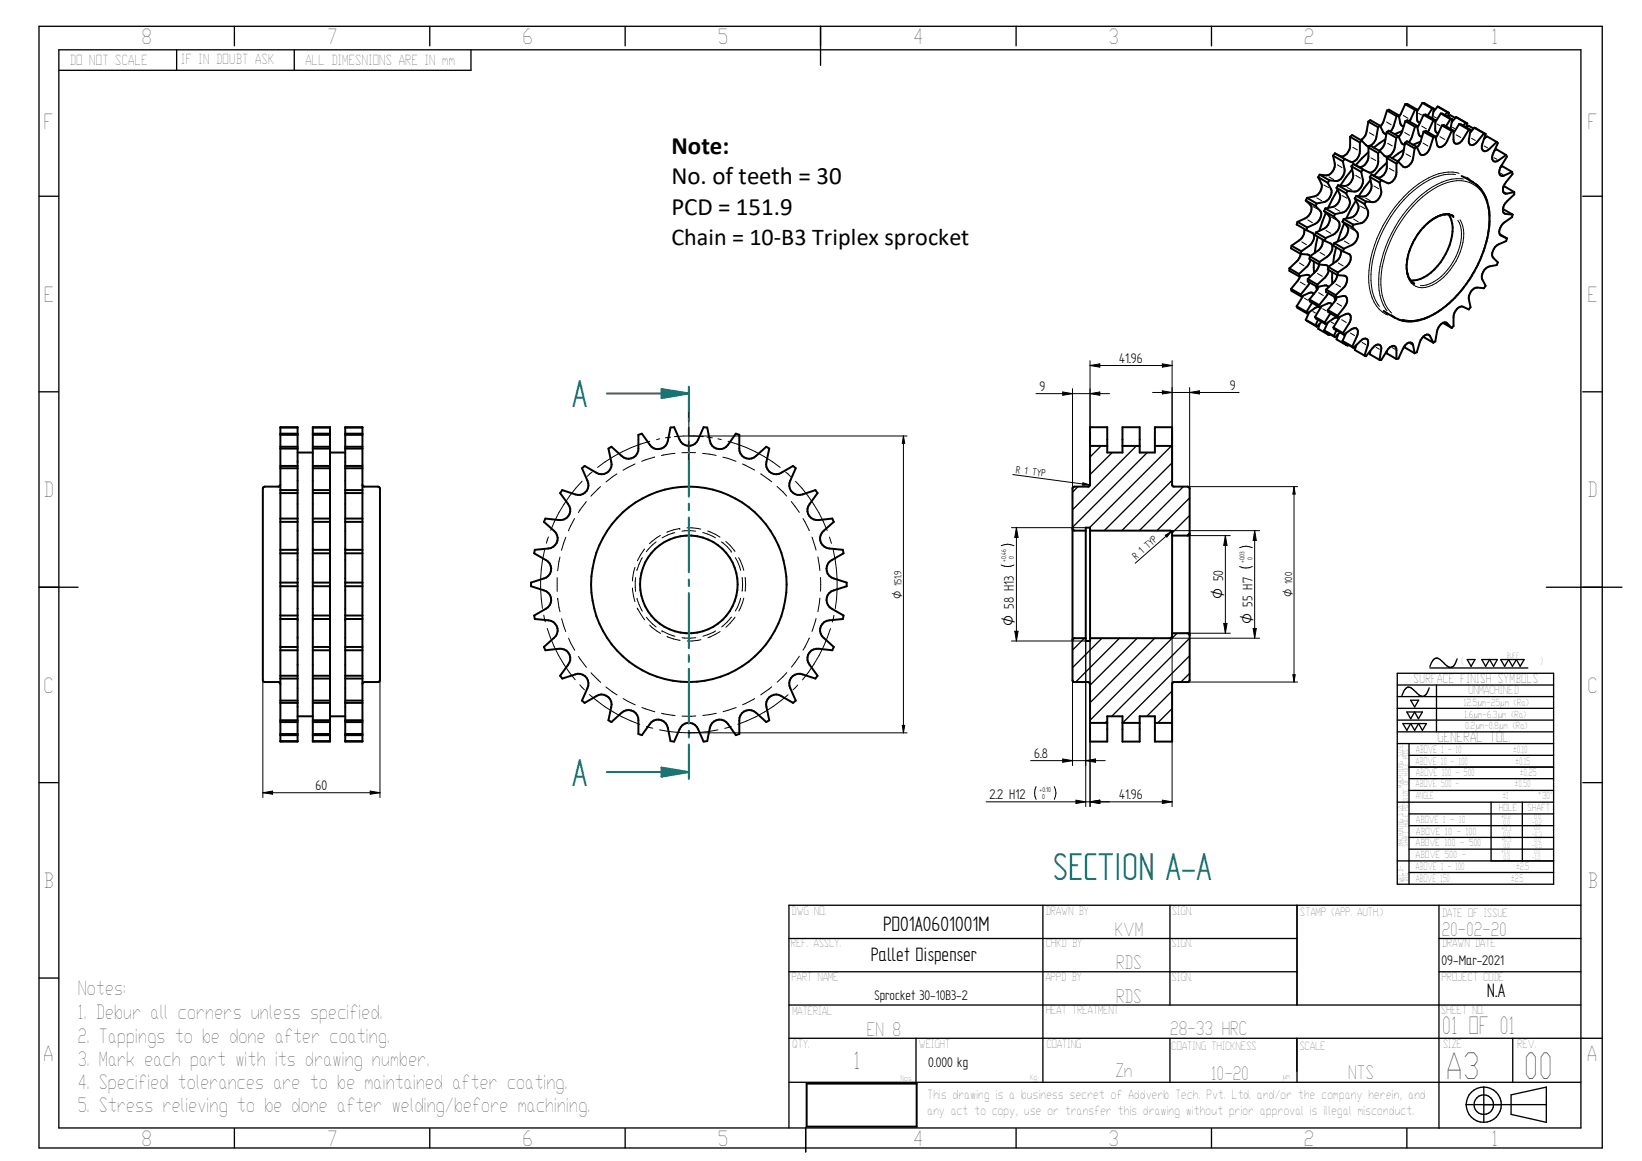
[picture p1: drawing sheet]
<svg xmlns="http://www.w3.org/2000/svg" width="420mm" height="297mm" viewBox="0 0 420 297" stroke-linecap="round" stroke-linejoin="round" font-family="sans-serif">
<g fill="none" stroke="#000" stroke-width=".51">
<path d="M341.1 39.8l2.5 1.5M341.1 39.8a3.9 3.9 0 0 1-.1 4.1 1.89 1.89 0 0 1-1.6 1l-1.7-.2M341.6 39.2l-.5 .6M341.6 39.2l2.5 1.5M345.5 35l2.5 1.4M345.5 35l.5-.5 2.4 1.5M345.5 35a5 5 0 0 1-.5 3.9 1.91 1.91 0 0 1-2 1.1l-1.4-.8M348 36.4a5 5 0 0 1-.9 4.4 1.38 1.38 0 0 1-1.6 .6l-1.4-.7M348.4 36l1.2 1.2 .6 .2 .4-.1M348.4 36l-.4 .4M350.1 38.9l-3.2 3.3M350.1 31.1l.5-.4 2.5 1.5"/>
<path d="M350.1 31.1a6.7 6.7 0 0 1-1.1 4l-.8 .7M350.1 31.1l2.5 1.5M350.2 37.7a5 5 0 0 1-.5 3.9 1.91 1.91 0 0 1-2 1.1l-1.4-.7M350.2 37.7l2.4 1.5M350.2 37.7l.4-.4 2.5 1.4M352.6 39.2a5 5 0 0 1-.8 4.3 1.3 1.3 0 0 1-1.6 .6l-1.4-.7M352.6 32.6a6.1 6.1 0 0 1-1.1 4l-.8 .7M353.1 32.2l1 1.9 .6 .2M353.1 38.7l1.2 1.2 .6 .2 .4-.1M353.1 32.2l-.5 .4M353.1 38.7l-.5 .5M354.5 35.6l-3 2.2"/>
<path d="M354.8 33.8l2.5 1.5M354.8 33.8a6.7 6.7 0 0 1-1.1 4l-.8 .7M354.8 33.8l.5-.4 2.5 1.5M354.9 28.3l.5-.2 2.5 1.4M354.9 28.3l2.5 1.4M354.9 28.3a7.7 7.7 0 0 1-1.7 4M355.3 40l2.5 1.4M355.3 40l-.4 .4M357.3 35.3a5.9 5.9 0 0 1-1.1 4l-.8 .7M357.4 29.7a7.5 7.5 0 0 1-1.6 4M357.8 34.9l.8 1.6 .8 .5M357.8 34.9l-.5 .4"/>
<path d="M357.9 29.5l.4 2a.73 .73 0 0 0 .9 .7M357.9 29.5l-.5 .2M358.8 33.5l-1.9 .8M358.8 33.5l-.9 1.6M359.2 38.4l-3 2.1M359.5 36.5a6.1 6.1 0 0 1-1.1 4.1l-.8 .6M359.5 36.5l2.5 1.5M359.5 36.5l.5-.3 2.5 1.4M359.6 26.7l.5-.1 2.5 1.4M359.6 26.7l-1.6 3.2M359.6 26.7l2.5 1.4M359.6 31l.5-.2 2.5 1.4"/>
<path d="M359.6 31l2.5 1.4M359.6 31l-.8 2.5M362 38a5.9 5.9 0 0 1-1.1 4 1.46 1.46 0 0 1-1.9 .6l-1.2-1.2M362.1 32.4a7.5 7.5 0 0 1-1.6 4M362.1 28.1l-1.4 3M362.5 37.6l-.5 .4M362.6 28v2.3a.85 .85 0 0 0 .7 1.1M362.6 28l-.5 .1M362.6 32.2l-.5 .2M362.6 32.2l.4 2a.73 .73 0 0 0 .9 .7M363.5 36.2l-1.9 .8M363.5 36.2l-.9 1.6"/>
<path d="M364 26.3l.4 .1 2.5 1.4M364 26.3l-1.4 2.3M364 26.3l2.5 1.5M364.3 33.7l.5-.2 2.5 1.4M364.3 33.7l-.8 2.5M364.3 33.7l2.5 1.4M364.3 29.4l.5-.1 2.5 1.4M364.3 29.4l2.5 1.4M364.3 29.4l-1.6 3.2M366.5 27.8h.4M366.5 27.8l-1.2 1.8M366.8 35.1a7.7 7.7 0 0 1-1.7 4.1 1.11 1.11 0 0 1-1.8 0l-.8-1.6"/>
<path d="M366.8 30.8l-1.4 3M366.9 27.8l-.4 2.5M367.3 34.9l-.5 .2M367.3 30.7l-.5 .1M367.3 30.7l-.1 2.3a.91 .91 0 0 0 .8 1.1M367.9 27.3l2.5 1.4M367.9 27.3l2.8 1.6M367.9 27.3l-1.1 1.3M368.7 29l.4 .1 2.5 1.4M368.7 29l2.4 1.5M368.7 29l-1.4 2.3M369 32.1l2.5 1.4"/>
<path d="M369 32.1l-1.6 3.2M369 32.1l.5-.1 2.4 1.4M370.4 28.7l-.7 .7M370.4 28.7l.3 .2M370.6 29.9l.5-.4 1.3 .7M370.7 28.9l-.3 .9M371.1 30.5h.5M371.1 30.5l-1.1 1.8M371.5 33.5a6.6 6.6 0 0 1-2.3 3.9 .87 .87 0 0 1-.9 .3 .87 .87 0 0 1-.6-.8l-.4-2M371.6 30.5l-.4 2.5M371.9 33.4l-.4 .1M372.6 30l2.5 1.4"/>
<path d="M372.6 30l-1.1 1.3M372.6 30l2.8 1.6M373.4 31.8h.4l2.5 1.4M373.4 31.7l2.4 1.5M373.4 31.8l-1.4 2.2M375.1 31.4l-.7 .7M375.1 31.4l.3 .2M375.3 32.6l.5-.4 1.3 .7M375.4 31.6l-.3 1M375.8 33.2h.5M375.8 33.2l-1.4 2.4a1.53 1.53 0 0 1-2.3 .9l-.2-.8v-2.3M376.3 33.2l-.4 2.5a1.01 1.01 0 0 0 .4 1.4 1.01 1.01 0 0 0 1.3-.4l2.1-2.6"/>
<path d="M377.3 32.7l2.4 1.4M377.3 32.7l-1.1 1.3M377.3 32.7l2.8 1.6M379.7 35.6l.8-.7 2.5 1.4M379.7 34.1l.4 .2M380.1 34.3l-.8 2.5a1.11 1.11 0 0 0-.1 1.3 1.11 1.11 0 0 0 1.1 .6l.8-.6 1.9-1.8M382.4 38.6l.5-.4 2.5 1.5M383 36.3l.3 .3-1.2 2.5a1.65 1.65 0 0 0 .2 2.2h.7l2.4-1.6M385.4 39.7l.2 .4a7.3 7.3 0 0 0-2 3.9 .86 .86 0 0 0 .4 .9 .86 .86 0 0 0 1 0l1.9-.9M332 56.8l2.5 1.4M332 56.8l-.2 .6 2.5 1.5M333.7 58.5v.9l-.3 1a6.3 6.3 0 0 1-2.9 2.5"/>
<path d="M334.1 51.3l1.2 1.2a2.56 2.56 0 0 1-1.3 3.4l-2 .9M334.1 51.3l2.5 1.4M334.3 58.9l1.4 .7a1.69 1.69 0 0 1 0 2.5l-.8 .8-1.9 1.4M334.5 50.6l-.4 .7M334.5 50.6l2.4 1.5M334.5 58.2l-.2 .7M336.6 52.7l1.2 1.2a2.34 2.34 0 0 1-.9 3.2l-2.4 1.1M336.7 59.5l2.5 1.4M336.7 59.5l-.2 .7 2.5 1.4M336.9 52.1l-.3 .6M337.3 45.3l2.5 1.5M337.3 45.3l.8 1.6a2.75 2.75 0 0 1-1.8 3.3l-1.8 .4"/>
<path d="M337.7 44.7l2.5 1.4M337.7 44.7l-.4 .6M338.8 54l2.5 1.4M338.8 54l1.2 1.2a2.66 2.66 0 0 1-1.3 3.4l-2 .9M339.1 53.3l2.5 1.5M339.1 53.3l-.3 .7M339.2 54.4l-1.6 4.7M339.8 46.8l.8 1.5a2.77 2.77 0 0 1-1.8 3.4l-1.9 .4M340.2 46.1l-.4 .7M341.3 55.4l1.2 1.2a2.59 2.59 0 0 1-1.3 3.4l-2 .9M341.6 54.8l-.3 .6M342 48l2.5 1.5"/>
<path d="M342 48l.8 1.7a2.73 2.73 0 0 1-1.8 3.3l-1.9 .3M342.3 48.6l-2.5 4.6M342.4 47.4l2.4 1.5M342.4 47.4l-.4 .6M343.5 56.7l1.2 1.2a2.34 2.34 0 0 1-.9 3.1l-2.4 1.2M343.5 56.7l2.5 1.4M343.6 41.3a3.9 3.9 0 0 1-.1 4 1.89 1.89 0 0 1-1.6 1l-1.7-.2M343.8 56l2.5 1.5M343.8 56l-.3 .7M343.9 57.2l-1.6 4.6M344.1 40.7l-.5 .6M344.5 49.5a3.1 3.1 0 0 1 .8 3l-.3 .5a3.3 3.3 0 0 1-3.4 1.8"/>
<path d="M344.8 48.9l-.3 .6M345.8 42.5l2.5 1.5M345.8 42.5a3.9 3.9 0 0 1-.1 4.1 1.89 1.89 0 0 1-1.6 1l-1.7-.2M346 43.3l-3 4.2M346 58.1l1.2 1.2a2.56 2.56 0 0 1-1.4 3.4l-1.9 .9M346.3 42l2.5 1.4M346.3 42l-.5 .5M346.3 57.5l-.3 .6M346.7 50.8l2.5 1.4M346.7 50.8l.8 1.6a2.83 2.83 0 0 1-1.8 3.3l-1.9 .3M347 51.3l-2.5 4.6M347.1 50.1l2.4 1.5"/>
<path d="M347.1 50.1l-.4 .7M348.3 44a3.9 3.9 0 0 1-.1 4 1.89 1.89 0 0 1-1.6 1l-1.8-.1M348.8 43.4l-.5 .6M349.2 52.2a3.1 3.1 0 0 1 .8 3l-.3 .6a3.3 3.3 0 0 1-3.4 1.7M349.5 51.6l-.3 .6M350.5 45.3a3.9 3.9 0 0 1-.1 4 1.89 1.89 0 0 1-1.6 1l-1.7-.2M350.5 45.3l2.5 1.4M350.7 46.1l-3 4.1M351 44.7l2.4 1.4M351 44.7l-.5 .6M353 46.7a3.9 3.9 0 0 1-.1 4 1.88 1.88 0 0 1-1.7 1l-1.7-.1M353.4 46.1l-.4 .6"/>
<path d="M354.8 41.7l-3.2 3.3M354.9 40.4a5 5 0 0 1-.5 3.9 1.91 1.91 0 0 1-2 1.1l-1.4-.7M354.9 40.4l2.4 1.5M357.3 41.9a5 5 0 0 1-.8 4.3 1.34 1.34 0 0 1-1.6 .6l-1.5-.7M357.8 41.4l-.5 .5M370.7 54.9a8.5 8.5 0 0 1 .3 7.8 14.8 14.8 0 0 1-7.5 8.7l-2.6 .4M371.8 55.2a5.3 5.3 0 0 0-5.5 1.1 15.2 15.2 0 0 0-6.2 13.5 4.1 4.1 0 0 0 1.8 2.8M374 45l2.9 1.6M376 46.2l.9 .4M376.9 46.6l.8 .6M377.7 47.2h.1M377.9 47.3a11.4 11.4 0 0 1 3.2 9.8 30.9 30.9 0 0 1-14.5 23.5 12 12 0 0 1-7.6 1.5l-1.1-.4"/>
<path d="M383.7 59.9l1.9 1.1M384 42.8l.5-.3 2.4 1.5M384.6 53.5l2.4 1.4M384.7 47.8l.3-.1 2.5 1.4M386.9 44l.1 .5a7.5 7.5 0 0 0-2.4 3.7 .94 .94 0 0 0 1 1.3l1.9-.4M387 54.9l-.1 .6a5.3 5.3 0 0 0-3 2.8 1.5 1.5 0 0 0 .3 2l1.4 .7M387.5 49.1v.6a6.9 6.9 0 0 0-2.8 3.3 1.19 1.19 0 0 0 .6 1.7l1.7 .2M329.9 68.7l2.5 1.4M329.9 68.7v.6l2.5 1.4M330.4 73.9l.1 .5 2.5 1.5M330.4 73.9l2.5 1.5M330.5 62.9l2.5 1.4"/>
<path d="M330.5 62.9l-.1 .6 2.5 1.5M331.8 78.4l2.5 1.4M331.8 78.4l.2 .4 2.5 1.4M332.4 70.7l2.3-.4 .5 .5M332.4 70.1v.6M332.7 70.7l-.6 1.1-1.7 2.1M332.8 64.9l-.1 .6a7 7 0 0 1-2.8 3.2M332.9 75.4l.1 .5M332.9 65l1.6 .1 .5 .1 .2 .4M333 64.3l-.1 .7M333.4 75.6l-1.6 2.8M334.3 79.8l.2 .4"/>
<path d="M334.6 71.4l2.5 1.4M334.6 71.4v.6l2.5 1.4M335 79.8l-.9 2M335.1 76.6l.1 .5 2.4 1.5M335.1 76.6l2.5 1.5M335.1 72.3l-2.2 3.1M335.2 65.6l2.4 1.4M335.2 65.6l-.1 .7 2.5 1.4M335.3 66.4l-.1 .5a6.2 6.2 0 0 1-2.8 3.2M335.7 77.5l-1.4 2.3M336.2 75.3a.83 .83 0 0 0-1.3-.3l-1.9 .9M336.2 66.9v2.9"/>
<path d="M336.7 73.2l.3 1M337.1 73.4l2.3-.4 .5 .5M337.1 72.8v.6M337.2 60.6l-.8 4.1M337.4 73.4l-2.3 3.2M337.5 67.6l-.1 .6a7 7 0 0 1-2.8 3.2M337.6 78.1v.5M337.6 67.7l1.6 .1 .7 .5M337.6 78.6l-1.1 .2-2 1.4M337.6 78.6l.3 .2M337.6 67v.7M338.1 78.4l-1.6 2.7"/>
<path d="M338.4 61.3v.8l-.3 1a6.3 6.3 0 0 1-2.9 2.5M339 61.6l1.4 .7a1.78 1.78 0 0 1 0 2.6l-.8 .8-2 1.3M339.2 60.9l-.2 .7M339.3 74.1l2.5 1.4M339.3 74.1v.6l2.5 1.4M339.8 79.3l.1 .5 2.4 1.5M339.8 79.3l2.5 1.5M339.8 75l-2.2 3.1M339.9 68.3l2.4 1.4M339.9 68.3l-.1 .7 2.5 1.4M340 69.1l-.1 .5a7 7 0 0 1-2.8 3.2M340.9 78a.83 .83 0 0 0-1.3-.3l-2 .9"/>
<path d="M340.9 69.6v3M341.4 75.9l.3 1M341.4 62.2l2.5 1.4M341.4 62.2l-.2 .7 2.5 1.4M341.8 76.1l1.9-.4a1.14 1.14 0 0 1 1 .7 1.14 1.14 0 0 1-.2 1.2l-2.2 3.2M341.8 75.5v.6M341.9 63.3l-.8 4.1M342.1 76.1l-.7 1.1-1.6 2.1M342.2 70.4l-.1 .5a6.3 6.3 0 0 1-2.8 3.2M342.3 70.4l1.6 .1a1.08 1.08 0 0 1 .7 1.8 6.1 6.1 0 0 1-2.8 3.2M342.3 69.7v.7M343.1 64v.8l-.3 1a6.3 6.3 0 0 1-2.9 2.5"/>
<path d="M343.7 64.3l1.4 .7a1.78 1.78 0 0 1 0 2.6l-.8 .8-2 1.3M343.9 63.6l-.2 .7M354.1 79.5l2.8 1.8M385.6 61l-.2 .7a4.3 4.3 0 0 0-3.4 2.5 1.58 1.58 0 0 0 .1 1.8l1.2 1.1-.3 .7a3.4 3.4 0 0 0-3.7 2.3l-.1 1 .9 2-.4 .6-1.7-.1a2.69 2.69 0 0 0-2.1 3l.4 2-.5 .6-1.4-.7a2.46 2.46 0 0 0-2.5 2.7v2.2l-.4 .5M334.1 81.8l2.8 1.8M334.1 81.8l2.5 1.4M336.5 81.1l2.5 1.4M336.5 81.1l.2 .4 2.5 1.4M336.6 83.2l.3 .4M337.3 81.8l-.7 1.4M337.7 82.8l-.4 1.3 2.5 1.5M338.2 82.3l-1.3 1.3"/>
<path d="M338.8 84.5l2.5 1.4M338.8 84.5l2.8 1.8M339 82.5l.2 .4M339.8 82.5l-1 2M339.9 85.3l-.1 .3M340.3 85.5l-.1 .2-.4-.1M340.4 80.2l-1.4 2.3M341.2 83.8l2.5 1.4M341.2 83.8l.2 .4 2.5 1.4M341.3 85.9l.3 .4M342 84.5l-.7 1.4M342.1 85.8l.2 .1"/>
<path d="M342.3 80.8v.5M342.3 81.3l2-.9a.99 .99 0 0 1 1.2 .2 .99 .99 0 0 1 .1 1.2l-1.9 3.4M342.4 85.6l-.4 1.2 2.5 1.5M342.6 81.5a1.08 1.08 0 0 0-1.4 0l-2 1.4M342.8 81.1l-1.6 2.7M342.9 85l-1.3 1.3M343.5 87.2l2.5 1.4M343.5 87.2l2.8 1.8M343.7 85.2l.2 .4M343.9 85.6l1.9-1.4a.94 .94 0 0 1 1.2-.2 .94 .94 0 0 1 .5 1.1l-1.5 3.5M344.4 85.3l-.9 1.9M344.5 88v.3"/>
<path d="M345 88.2l-.2 .2-.3-.1M346 88.6l.3 .4M346.3 89l1.9-1.8a1.16 1.16 0 0 1 1.8-.2l.1 .9-.9 3.1M346.8 88.5l.2 .1M347.1 88.3l-.4 1.2 2.5 1.5M349.2 91l.3 .1 1.7-2.1a1.52 1.52 0 0 1 2-.7l.3 .8-.5 3M350.6 89.8l-.1 .8 2.5 1.5M354.8 89.8l.1 .6 2.4 1.5M356.1 80.7l.8 .6M356.9 81.3l.9 .4M357.3 91.9v-2.3a.94 .94 0 0 0-.5-1.1 .94 .94 0 0 0-1.2 .4l-2.2 3.2h-.4M359.4 88.5l.1 .4 2.5 1.5"/>
<path d="M362 90.4l-.4-2a1.04 1.04 0 0 0-.9-.8 1.04 1.04 0 0 0-1.1 .7l-1.8 3.4-.5 .2M364.2 86.1l2.6 1.6M364.2 86.1a1.02 1.02 0 0 1 1.8 0l.8 1.6M364.2 86.1a6.3 6.3 0 0 0-1.7 4l-.5 .3M369.2 82.6l.8-.1 1.5 1.4M369.2 82.6a3.2 3.2 0 0 0-1.5 2.3l-.4 2.4-.5 .4M369.2 82.6l2.3 1.3M71.7 119.8h4.4M71.7 119.2h4.4M71.7 114.8h4.4M71.7 111.3h4.4M71.7 109.4h4.4"/>
<path d="M71.7 119.8v5.6M71.7 114.8v4.4M71.7 114.3h4.4M71.7 111h4.4M71.7 114.8v-5.5h4.4v80.4h-4.4v-5.4M71.7 119.2v.6M76.1 115.8h3.9M80 109.3h4.4v80.4h-4.4zM80 119.8h4.4M80 119.2h4.4M80 114.8h4.4M80 111.3h4.4"/>
<path d="M80 109.4h4.4M80 114.3h4.4M80 111h4.4M84.4 115.8h3.9M88.3 119.8h4.4M88.3 119.2h4.4M88.3 114.8h4.4M88.3 114.3h4.4M88.3 111.3h4.4M88.3 111h4.4M88.3 109.4h4.4M92.7 119.8v5.6"/>
<path d="M92.7 114.8v4.4M92.7 114.8v-5.5h-4.4v80.4h4.4v-5.4M92.7 119.2v.6M148.9 119.8l.7-.6 3 1.7a2.55 2.55 0 0 0 2.8-.1 2.55 2.55 0 0 0 1-2.6l-.7-3.4 .8-.5 2.5 2.3a2.53 2.53 0 0 0 2.8 .5 2.53 2.53 0 0 0 1.6-2.4v-3.4l.8-.3 2.1 2.8a2.55 2.55 0 0 0 2.6 1 2.55 2.55 0 0 0 2-2l.7-3.4 .9-.1 1.4 3.2a2.56 2.56 0 0 0 2.4 1.6 2.56 2.56 0 0 0 2.3-1.6l1.4-3.2 1 .1 .6 3.4a2.57 2.57 0 0 0 2 2.1 2.57 2.57 0 0 0 2.7-1.1l2-2.8 .9 .3v3.4a2.52 2.52 0 0 0 1.5 2.5 2.52 2.52 0 0 0 2.8-.6l2.6-2.3 .7 .5-.7 3.4a2.54 2.54 0 0 0 1 2.6 2.54 2.54 0 0 0 2.8 .1l3-1.7 .7 .6-1.4 3.2a2.54 2.54 0 0 0 .4 2.8 2.54 2.54 0 0 0 2.8 .7l3.2-1.1 .6 .8-2 2.7a2.54 2.54 0 0 0-.3 2.9 2.54 2.54 0 0 0 2.6 1.3l3.5-.4 .3 .8-2.5 2.3a2.56 2.56 0 0 0-.8 2.8 2.56 2.56 0 0 0 2.2 1.7l3.5 .4 .1 .9-3 1.7a2.54 2.54 0 0 0-1.3 2.5 2.54 2.54 0 0 0 1.8 2.2l3.4 1.1v.9l-3.4 1a2.55 2.55 0 0 0-1.8 2.2 2.55 2.55 0 0 0 1.3 2.5l3 1.8-.1 .9-3.5 .3a2.54 2.54 0 0 0-2.2 1.8 2.54 2.54 0 0 0 .8 2.7l2.5 2.3-.3 .9-3.5-.4a2.54 2.54 0 0 0-2.6 1.2 2.54 2.54 0 0 0 .3 2.9l2 2.8-.6 .7-3.2-1a2.54 2.54 0 0 0-2.8 .6 2.54 2.54 0 0 0-.4 2.9l1.4 3.1-.7 .6-3-1.7a2.54 2.54 0 0 0-2.8 .1 2.54 2.54 0 0 0-1 2.6l.7 3.5-.7 .4-2.6-2.3a2.56 2.56 0 0 0-2.8-.5 2.56 2.56 0 0 0-1.5 2.4v3.5l-.9 .3-2-2.8a2.56 2.56 0 0 0-2.7-1.1 2.56 2.56 0 0 0-2 2l-.6 3.4-1 .1-1.4-3.1a2.54 2.54 0 0 0-2.3-1.7 2.54 2.54 0 0 0-2.4 1.7l-1.4 3.1-.9-.1-.7-3.4a2.55 2.55 0 0 0-2-2 2.55 2.55 0 0 0-2.6 1.1l-2.1 2.8-.8-.3v-3.5a2.54 2.54 0 0 0-1.5-2.4 2.54 2.54 0 0 0-2.9 .5l-2.5 2.3-.8-.4 .7-3.5a2.53 2.53 0 0 0-1-2.6 2.53 2.53 0 0 0-2.8-.1l-3 1.7-.7-.6 1.4-3.1a2.52 2.52 0 0 0-.3-2.9 2.52 2.52 0 0 0-2.8-.6l-3.3 1-.6-.7 2.1-2.8a2.53 2.53 0 0 0 .2-2.9 2.53 2.53 0 0 0-2.6-1.2l-3.4 .4-.4-.9 2.6-2.3a2.53 2.53 0 0 0 .8-2.7 2.53 2.53 0 0 0-2.3-1.8l-3.4-.3-.2-.9 3-1.8a2.54 2.54 0 0 0 1.3-2.5 2.54 2.54 0 0 0-1.8-2.2l-3.3-1v-.9l3.3-1.1a2.55 2.55 0 0 0 1.8-2.2 2.55 2.55 0 0 0-1.3-2.5l-3-1.7 .2-.9 3.4-.4a2.56 2.56 0 0 0 2.3-1.7 2.56 2.56 0 0 0-.8-2.8l-2.6-2.3 .4-.8 3.4 .4a2.54 2.54 0 0 0 2.6-1.3 2.54 2.54 0 0 0-.2-2.9l-2.1-2.7 .6-.8 3.3 1.1a2.54 2.54 0 0 0 2.7-.7 2.54 2.54 0 0 0 .4-2.8zM71.7 133.5h4.4M71.7 132.7h4.4M71.7 126.2h4.4M71.7 125.4h4.4M71.7 133.5v7.2M71.7 126.2v6.5M71.7 125.4v.8M71.7 132.7v.8"/>
<path d="M71.7 124l-.2 .5h-.3h-3.5l-.4 .3v.2v49l.4 .5h3.5l.5 .5M80 133.5h4.4M80 132.7h4.4M80 126.2h4.4M80 125.4h4.4M88.3 133.5h4.4M88.3 132.7h4.4M88.3 126.2h4.4M88.3 125.4h4.4M92.7 124l.3 .5h.2h3.5l.5 .5v49l-.2 .5h-.3h-3.5l-.4 .3-.1 .2M92.7 133.5v7.2M92.7 126.2v6.5"/>
<path d="M92.7 125.4v.8M92.7 132.7v.8M71.7 141.6h4.4M71.7 140.7h4.4M71.7 141.6v7.5M71.7 158.4h4.4M71.7 157.5h4.4M71.7 150h4.4M71.7 149.1h4.4M71.7 158.4v7.1M71.7 150v7.5M71.7 140.7v.9"/>
<path d="M71.7 149.1v.9M71.7 157.5v.9M80 141.6h4.4M80 140.7h4.4M80 158.4h4.4M80 157.5h4.4M80 150h4.4M80 149.1h4.4M88.3 149.1h4.4M88.3 141.6h4.4M88.3 140.7h4.4M88.3 158.4h4.4"/>
<path d="M88.3 157.5h4.4M88.3 150h4.4M92.7 140.7v.9M92.7 158.4v7.1M92.7 150v7.5M92.7 141.6v7.5M92.7 149.1v.9M92.7 157.5v.9M71.7 179.8h4.4M71.7 173.6h4.4M71.7 166.4h4.4M71.7 165.5h4.4"/>
<path d="M71.7 179.8v4.5M71.7 173.6v5.6M71.7 166.4v6.5M71.7 179.2h4.4M71.7 172.9h4.4M71.7 165.5v.9M71.7 172.9v.7M71.7 179.2v.6M80 179.8h4.4M80 173.6h4.4M80 166.4h4.4M80 165.5h4.4"/>
<path d="M80 179.2h4.4M80 172.9h4.4M88.3 179.8h4.4M88.3 179.2h4.4M88.3 173.6h4.4M88.3 172.9h4.4M88.3 166.4h4.4M88.3 165.5h4.4M92.7 179.8v4.5M92.7 173.6v5.6M92.7 166.4v6.5M92.7 165.5v.9"/>
<path d="M92.7 172.9v.7M92.7 179.2v.6M71.7 189.6h4.4M71.7 188.1h4.4M71.7 187.8h4.4M71.7 184.7h4.4M71.7 184.3h4.4M76.1 183.3h3.9M80 189.6h4.4M80 188.1h4.4M80 187.8h4.4M80 184.7h4.4"/>
<path d="M80 184.3h4.4M84.4 183.3h3.9M88.3 189.6h4.4M88.3 188.1h4.4M88.3 187.8h4.4M88.3 184.7h4.4M88.3 184.3h4.4M206.4 277.2h28.2v11h-28.2z"/>
<circle cx="176.2" cy="149.5" r="12.5"/>
<circle cx="176.3" cy="149.5" r="25"/>
</g>
<g fill="none" stroke="#000" stroke-width=".34">
<path d="M10 6.7h400v287h-400zM15.1 12.7h389.4v275.9h-389.4zM45.2 12.7v5.3M60 6.7v5M75.3 12.7v5.3M110 6.7v5M120.5 12.7v5.3h-105.4M160 6.7v5M210 6.7v10M260 6.7v5M310 6.7v5M360 6.7v5"/>
<path d="M10 50.2h5M405 50.2h5M10 100.2h5M405 100.2h5M10 150.2h10M395.7 150.2h19.3M357.5 175.3h40M357.5 178.2h40M357.5 172.3h40v53.9h-40zM361 179.2h2l-1 1.7zM365.7 176a2.36 2.36 0 0 1-1.7 2.2 8.3 8.3 0 0 1-2.9-2.2 1.15 1.15 0 0 0-1.7 .6l-.7 1.4M365.9 170.9h25"/>
<path d="M367.6 175.3v11.9M372.9 168.6a2.36 2.36 0 0 1-1.8 2.2 8.3 8.3 0 0 1-2.8-2.2 1.28 1.28 0 0 0-2 .9l-.4 1.1M375.4 168.7h2l-1 1.8zM379.2 168.7h3.9l-.9 1.8-1-1.8-1.1 1.8zM384 168.7h6l-1 1.8-1-1.8-1 1.8-1-1.8-1 1.8zM357.5 181.2h40M357.5 184.2h40M357.5 187.2h40M357.5 190.2h40M359 185.1h6l-1 1.8-1-1.8-1 1.8-1-1.8-1 1.8zM360 182.2h4l-1 1.7-1-1.7-1 1.7zM360.5 190.2v36"/>
<path d="M360.5 193.3h37M360.5 196.3h37M360.5 199.2h37M10 200.2h5M357.5 205.2h40M360.5 202.2h37M360.5 208.2h37M360.5 211.2h37M360.5 214.2h37M360.5 217.3h37M381.5 205.2v15.1h16h-40M389.5 205.2v15.1"/>
<path d="M405 200.2h5M266.9 231.6v45.3M299.4 231.6v25.5M331.9 231.6v25.5v-17h-130M360.5 223.2h37M368.2 231.6v57.1M404.5 231.6h-202.6v57M10 250.2h5M201.9 248.6h130M201.9 257.1h202.6M368.2 248.6h36.3M368.2 240.1h36.3"/>
<path d="M201.9 276.9h202.6M201.9 265.6h208.1M234.4 265.6v11.3M299.4 265.6v11.3M331.8 265.6v8.5M331.9 265.6v11.3M379.7 278.1v9M379.7 278.1a4.6 4.6 0 0 0-4.6 4.5M379.7 278.1a4.5 4.5 0 0 1 4.5 4.5 4.5 4.5 0 0 1-4.5 4.5M387.1 265.6v11.3M60 288.7v5M110 288.7v5"/>
<path d="M160 288.7v5M206.2 288.6v6.1M260 288.7v5M310 288.7v5M360 288.7v5M375.1 282.6a4.6 4.6 0 0 0 4.6 4.5M386.7 280.1l9-2v9l-9-2zM395.7 282.6h-20.6"/>
<circle cx="379.7" cy="282.6" r="2.51"/>
</g>
<g fill="none" stroke="#000" stroke-width=".26">
<path d="M346.1 37.7l1.2 .7M350.4 34l1.2 .6M354.8 31.2l1.2 .7M355.1 36.7l1.2 .6M359.1 29.5l1.2 .8M359.4 33.9l1.3 .7M359.8 39.4l1.2 .6M363 29l.8 .4M363.8 32.3l1.2 .7M364.1 36.6l1.3 .7M366.9 29.8l.6 .4M367.7 31.7l.8 .4"/>
<path d="M368.5 35l1.2 .7M371.6 32.6l.6 .3M372.6 34.5l1.2 .7M376.5 35.4l1 .5M379.8 37.3l.9 .5M334.6 56.3l1.2 .7M335.9 52.8l1.3 .7M337 50.6l1.2 .8M338.7 47.3l1.3 .7M339.3 59l1.2 .7M340.1 45.3l1.1 .6M340.6 55.5l1.3 .7"/>
<path d="M341.7 53.3l1.1 .8M342.2 42.2l1.2 .7M343.4 50l1.3 .7M343.7 40.3l1.2 .7M344.7 48l1.2 .6M345.3 58.3l1.2 .6M346.4 56l1.1 .8M346.9 44.9l1.2 .7M348.1 52.7l1.3 .7M348.4 43.1l1.2 .6M349.4 50.7l1.2 .7M350.8 40.4l1.2 .7"/>
<path d="M351.6 47.6l1.2 .7M353.1 45.7l1.2 .7M355.5 43.1l1.2 .7M370.9 54.7a8.3 8.3 0 0 0-6.4 3 16 16 0 0 0-4.6 11.3 4.3 4.3 0 0 0 2.1 4.1 4.3 4.3 0 0 0 4.6-.2 15.6 15.6 0 0 0 7.9-14.2l-.9-2.5M372.4 44.7a13.1 13.1 0 0 0-9.4 3.1 32.1 32.1 0 0 0-12.2 22.4 12.1 12.1 0 0 0 2.2 8.2M373 56.4a9.2 9.2 0 0 1 0 8.1 13.9 13.9 0 0 1-7.9 8.4l-1.6 .2M373.4 44.4a11.4 11.4 0 0 0-9.1 1.8 32.1 32.1 0 0 0-14.1 24.6 10.9 10.9 0 0 0 3.5 9l1.4 .8M374.5 45.8a12.7 12.7 0 0 0-9.5 3.1 31.9 31.9 0 0 0-12.2 22.5 12.1 12.1 0 0 0 2.1 8.1M375.4 45.3l.8 .8M382.3 40.3l.8 .5M384 44.3l.6 .4M384.9 49.1l.4 .3"/>
<path d="M384.9 54.5l.3 .2M332.5 67.3l1.2 .7M332.7 72.2l1.3 .7M333.1 61.9l1.2 .7M333.8 76.3l.9 .5M335.9 79.7l.7 .4M337.1 70l1.3 .7M337.4 74.9l1.2 .7M337.8 64.6l1.2 .7M338.4 79l1 .5M341.8 72.7l1.3 .7M342.1 77.6l1.2 .7"/>
<path d="M342.5 67.3l1.2 .7M344 61.7l1.2 .7M384 60.2l.2 .1M340.6 82.4l.7 .4M343.3 81.8l1.2 .7M345.6 85.2l1 .7M348.6 87.6l.9 .6M352.1 88.9l.9 .5M356.1 80.1a11.2 11.2 0 0 1-2.8-8.7 30.5 30.5 0 0 1 14.5-23.6 9 9 0 0 1 10.1 0 10.9 10.9 0 0 1 3.1 9.1 30.8 30.8 0 0 1-14.4 23.6 10.6 10.6 0 0 1-7.8 1.2M356.3 88.9l.7 .5M360.8 87.9l.5 .3M365.4 85.7l.4 .2"/>
<path d="M370 82.5l.2 .2M162.5 118.7l-3.1 1.6M167.5 116.9l-3.3 1.1M172.7 116l-3.5 .5M174.5 115.8h3.5M179.8 116l3.4 .5M185 117l3.3 1M190 118.7l3.1 1.6M144.8 137.5l-1.1 3.3M147 132.7l-1.6 3.1M150 128.3l-2 2.8M153.7 124.5l-2.5 2.5"/>
<path d="M157.8 121.2l-2.7 2.1M167.9 138.6l-2.5 2.5M169 137l-2.8 2.1M172.7 136.3l-1.9 .6-1.4 .7M173.9 135.2l-3.3 1M173.9 135.2h.1M174.5 135.9h3.5M175.8 135l3.5 .4M179.8 136.2l3.3 1.4M181.1 135.8l3.1 1.6M184.6 138.6l1.5 1.3 1 1.2M185.7 138.5l2.4 2.6"/>
<path d="M194.6 121.2l2.9 2.1M198.8 124.5l2.5 2.4M202.5 128.3l2 2.8M205.5 132.7l1.6 3.1M207.8 137.4l1 3.4M142.6 147.8v3.5M142.7 153.1l.6 3.4M142.7 153.1h.1M143.3 142.5l-.6 3.5M143.7 158.3l1.1 3.3M161.8 150.5l.7 3.4M162.5 145.2l-.7 3.4"/>
<path d="M162.6 147.8v3.5M163 153.1l.5 1.6 .9 1.7M163.1 155.6h.1M163.1 155.6l1.9 3M164.4 142.7l-1.4 3.3M165 140.5l-1.9 3M165.4 157.9l2.5 2.5M166.2 159.9l2.8 2.2M187.1 141.1h.1M187.2 157.9l-2.6 2.5M188.1 157.9l-2.4 2.6M188.2 142.7l.5 .9 .8 2.3"/>
<path d="M189 142.7l1.3 3.2M189.5 153.1l-.8 2.3-.5 .9M189.9 147.7v3.6M190.3 153l-1.3 3.3M190.7 147.7v3.6M208.8 158.2l-1 3.3M209.3 142.5l.5 3.5M209.8 153l-.5 3.5M210 147.7v3.6M145.5 163.3l1.6 3.1M148 167.9l2.1 2.8M151.2 172.1l2.5 2.5"/>
<path d="M155.1 175.8l2.8 2M159.5 178.7l3 1.6M169.4 161.4l3.3 1.4M169.4 161.4h.1M170.7 162.9l1.7 .6 1.6 .3M174.5 163.2h3.5M179.4 163.7l-3.6 .3M183.1 161.4l-3.2 1.4M184.3 161.6l-3.2 1.6M193.1 178.7l-3.1 1.6M197.5 175.7l-2.8 2.1M201.3 172.1l-2.4 2.4"/>
<path d="M204.5 167.9l-2 2.8M207.1 163.2l-1.6 3.1M164.2 181l3.3 1.1M169.3 182.5l3.5 .5M178 183.2h-3.5M183.3 182.5l-3.5 .5M188.4 181l-3.4 1.1"/>
</g>
<g fill="#000">
<circle cx="371.9" cy="55.3" r=".25"/>
<circle cx="377.9" cy="47.3" r=".25"/>
<circle cx="357.9" cy="81.7" r=".25"/>
</g>
<path d="M155.3 100.7h21v7M176.3 109.5v1.7M176.3 113v14.1M176.3 128.9v1.7M176.3 132.4v14M176.3 148.3v1.6M176.3 151.7v14.1M176.3 167.6v1.7M176.3 171.1v14.1M176.3 187v1.7M176.3 190.5v7" fill="none" stroke="#008080" stroke-width=".51"/>
<path d="M169.3 99.5l7 1.2-7 1.2z" fill="#008080"/>
<path d="M169.3 99.5l7 1.2-7 1.2zM155.3 197.5h21" fill="none" stroke="#008080" stroke-width=".51"/>
<path d="M169.3 196.4l7 1.1-7 1.2z" fill="#008080"/>
<path d="M176.3 98.9v1.8M169.3 196.4l7 1.1-7 1.2zM176.3 197.5v1.8" fill="none" stroke="#008080" stroke-width=".51"/>
<g fill="none" stroke="#000" stroke-width=".34">
<path d="M281.8 114.1l-2.9 2.8M284.6 115.8l-5.7 5.6M290.8 114.1l-16.4 16.3M293.6 115.8l-19.2 19.1M299.8 114.1l-21 20.9M299.9 118.4l-17.3 17.4M275.8 124.5l-1.4 1.4M299.9 122.9l-12.8 12.9M302.8 124.5l-11.3 11.3M304.4 136.4l-.7 .6M304.4 131.9l-4.5 4.5M304.4 127.4l-8.4 8.4"/>
<path d="M277.5 163.3l-3.1 3M282 163.3l-7.6 7.5M286.5 163.3l-11.3 11.2M291 163.3l-12.1 12M295.5 163.3l-16.6 16.5M299.9 176.8l-6.5 6.5M301.2 162l-22.3 22.3M304.4 172.3l-2.2 2.2M304.4 167.8l-17.1 17.2M304.4 163.3l-19.9 20M283.3 184.4l-.5 .6M299.9 181.3l-3.7 3.7"/>
</g>
<g fill="none" stroke="#000" stroke-width=".51">
<path d="M278.9 109.3h4.4v6.5h3.9v-6.5h4.4v6.5h3.9v-6.5h4.4l.1 14.9 .4 .3h3.5l.5 .5v49l-.2 .5h-.3h-3.5l-.4 .3-.1 14.9h-4.4v-6.4h-3.9v6.4h-4.4v-6.4h-3.9v6.4h-4.4v-14.7l-.5-.5h-3.5l-.4-.3-.1-49.2 .1-.2 .4-.3h3.5h.3l.2-.5zM278.9 114.1h4.4M287.2 114.1h4.4M295.5 114.1h4.4M274.4 135.3l.1 .2 .4 .3h2.9M277.8 135h1.1v29h-1.1zM278.9 135.8h20.5l.4 .2 .1 26.8-.5 .5h-20.5M304.4 136.5l-.5 .5h-4M277.8 163.3h-2.9h-.2l-.3 .4M299.9 162h4l.5 .5M278.9 185h4.4M287.2 185h4.4"/>
<path d="M295.5 185h4.4"/>
</g>
<g fill="none" stroke="#000" stroke-width=".26">
<path d="M274.4 99.4v25.6M278.9 92.3v21.8M278.9 93.5h21M278.9 93.5l2.5-.4v.8zM297.4 100l2.5 .4-2.5 .4zM297.4 93.1l2.5 .4-2.5 .4zM299.9 92.3v26.7M304.4 99.1v25.9M166.3 112.9a37.3 37.3 0 0 0-13.4 6.7M168.8 112.3l-.8 .2M171.6 111.8l-1.3 .2M176.3 105.5v1.3"/>
<path d="M176.3 107.8v7.5M176.3 116.2v1.4M177.5 111.5l2.5 .2M180.9 111.8l1.4 .2M183.7 112.3l.9 .2M186.3 112.9a37.6 37.6 0 0 1 13.3 6.7M231.2 111.5l.3 1.9h-.6zM231.2 111.5v76M232.1 111.5h-57.1l-2.5 .2M265.1 100.7h18.8M271.9 100.3l2.5 .4-2.5 .4zM278.9 100.7l2.5-.4v.8z"/>
<path d="M294.9 100.4h22.2M304.4 100.4l2.5-.4v.8zM140.3 137.4l-.5 1.6M149 123.1a38.6 38.6 0 0 0-8.1 12.6M151.5 120.7l-1.2 1.2M201 120.8l1.3 1.1M203.6 123.1a38.4 38.4 0 0 1 8.1 12.6M212.2 137.4l.6 1.6M258.8 135h19M259.2 121.4l19.7 2.7M259.4 139.6a3.7 3.7 0 0 0-3.2 0M260.1 135l.4 2.5h-.8z"/>
<path d="M260.1 135v29M277.1 123.5l1.8 .6h-1.9zM298.2 136.9l1.6-1-1.2 1.5zM299.4 135.8h22.9M299.8 135.9l-9.3 8.2M303.9 137h10.9M303.9 124.5h28.2M313.6 137v25M313.6 137l.4 2.5h-.9zM321 135.8l.5 2.5h-.8zM321 135.8v27.5M331.1 124.5v50"/>
<path d="M331.1 124.5l.3 1.9h-.6zM139.1 157.4l.4 1.7M139.4 140.7a38.1 38.1 0 0 0-.6 15M213.2 140.8a39.1 39.1 0 0 1 .5 14.9M213.4 157.4l-.4 1.7M256.2 144.6a3.7 3.7 0 0 0 3.2 0M313.1 159.5h.9l-.4 2.5zM317.2 144.9a3.7 3.7 0 0 0 3.3 0M320.5 140.1a3.7 3.7 0 0 0-3.3 0M67.3 174v30M97.2 174v30M140 160.8a37.2 37.2 0 0 0 7.2 13.1"/>
<path d="M148.4 175.2l1.2 1.3M150.8 177.7a39.2 39.2 0 0 0 12.9 7.6M201.7 177.8a39 39 0 0 1-12.9 7.5M204.1 175.3l-1.2 1.2M212.5 160.8a38.2 38.2 0 0 1-7.2 13.1M258.8 164h19.6M259.7 161.5h.8l-.4 2.5zM274.4 163.7v32.2M277.8 163.3v43.1M278.9 163.3v43.1M299.4 163.3h22.9M299.9 162v44.4"/>
<path d="M301.9 162h12.9M303.9 174.5h28.2M320.7 160.8h.8l-.5 2.5zM330.8 172.6h.6l-.3 1.9zM165.4 185.9l1.6 .4M168.8 186.7l2.4 .5 5.1 .3M176.3 187.5h55.8M183.7 186.7l-2.4 .5-5 .3M187.1 185.9l-1.6 .5M230.9 185.6h.6l-.3 1.9zM263.7 194.6h19.1M271.9 194.2l2.5 .4-2.5 .4z"/>
<path d="M277.8 194.6l2.5-.4v.8zM67.3 202.8h29.9M67.3 202.8l2.5-.4v.8zM94.7 202.4l2.5 .4-2.5 .4zM252.3 205.1h47.6M265.1 201.3a3.7 3.7 0 0 0 0 3.2M269.8 201.3a3.3 3.3 0 0 1 0 3.2M275.3 204.7l2.5 .4-2.5 .5zM278.9 205.1l2.5-.4v.9zM297.4 204.7l2.5 .4-2.5 .5z"/>
</g>
<g fill="#000">
<path d="M278.9 93.5l2.5-.4v.8zM297.4 100l2.5 .4-2.5 .4zM297.4 93.1l2.5 .4-2.5 .4zM304.4 100.4l2.5-.4v.8zM231.2 111.5l.3 1.9h-.6zM271.9 100.3l2.5 .4-2.5 .4zM278.9 100.7l2.5-.4v.8zM260.1 135l.4 2.5h-.8zM277.1 123.5l1.8 .6h-1.9zM298.2 136.9l1.6-1-1.2 1.5zM313.6 137l.4 2.5h-.9zM321 135.8l.5 2.5h-.8z"/>
<path d="M331.1 124.5l.3 1.9h-.6zM313.1 159.5h.9l-.4 2.5zM259.7 161.5h.8l-.4 2.5zM320.7 160.8h.8l-.5 2.5zM330.8 172.6h.6l-.3 1.9zM230.9 185.6h.6l-.3 1.9zM271.9 194.2l2.5 .4-2.5 .4zM277.8 194.6l2.5-.4v.8zM67.3 202.8l2.5-.4v.8zM94.7 202.4l2.5 .4-2.5 .4zM275.3 204.7l2.5 .4-2.5 .5zM278.9 205.1l2.5-.4v.9z"/>
<path d="M297.4 204.7l2.5 .4-2.5 .5z"/>
</g>
<g font-size="11.3" fill="#008080">
<text x="146.4" y="104.2">A</text>
<text x="146.4" y="201">A</text>
<text x="269.5" y="225.2">SECTION A-A</text>
</g>
<g font-size="9.4">
<text x="369.8" y="276.1">A3</text>
<text x="389.9" y="276.1">00</text>
</g>
<g font-size="6.4">
<text x="171.8" y="39.4">Note:</text>
<text x="171.8" y="47.2">No. of teeth = 30</text>
<text x="171.8" y="54.9">PCD = 151.9</text>
</g>
<g font-size="6.2">
<text x="171.8" y="62.6">Chain = 10-B3 Triplex sprocket</text>
<text x="369" y="264.5">01 OF 01</text>
<text x="218.3" y="273.5">1</text>
</g>
<text font-size="6" x="226" y="238.1">PD01A0601001M</text>
<g font-size="5.6">
<text x="222.8" y="245.7">Pallet Dispenser</text>
<text x="380.4" y="255">N.A</text>
</g>
<g font-size="5.4">
<text x="36.1" y="11.2">8</text>
<text x="83.6" y="11.2">7</text>
<text x="133.6" y="11.2">6</text>
<text x="183.6" y="11.2">5</text>
<text x="233.6" y="11.2">4</text>
<text x="283.6" y="11.2">3</text>
<text x="333.6" y="11.2">2</text>
<text x="381.5" y="11.2">1</text>
<text x="11.1" y="32.9">F</text>
<text x="406.1" y="32.9">F</text>
<text x="11.1" y="77.3">E</text>
<text x="406.1" y="77.3">E</text>
<text x="11.1" y="127.3">D</text>
<text x="406" y="127.3">D</text>
<text x="11.1" y="177.2">C</text>
<text x="406.1" y="177.2">C</text>
<text x="11.1" y="227.2">B</text>
<text x="406.1" y="227.2">B</text>
<text x="11" y="271.4">A</text>
<text x="406" y="271.4">A</text>
<text x="36.1" y="293.2">8</text>
<text x="83.6" y="293.2">7</text>
<text x="133.6" y="293.2">6</text>
<text x="183.6" y="293.2">5</text>
<text x="233.6" y="293.2">4</text>
<text x="283.6" y="293.2">3</text>
<text x="333.6" y="293.2">2</text>
<text x="381.5" y="293.2">1</text>
</g>
<g font-size="5.1">
<text x="19.8" y="254.6">Notes:</text>
<text x="19.8" y="260.8">1. Debur all corners unless specified.</text>
<text x="19.8" y="266.7">2. Tappings to be done after coating.</text>
<text x="19.8" y="272.7">3. Mark each part with its drawing number.</text>
<text x="19.8" y="278.6">4. Specified tolerances are to be maintained after coating.</text>
<text x="19.8" y="284.6">5. Stress relieving to be done after welding/before machining.</text>
</g>
<g font-size="4.8">
<text x="285.1" y="239.4">KVM</text>
<text x="368.8" y="239.4">20-02-20</text>
<text x="285.5" y="247.9">RDS</text>
<text x="285.5" y="256.6">RDS</text>
<text x="221.7" y="265.1">EN 8</text>
<text x="299.3" y="264.8">28-33 HRC</text>
<text x="285.3" y="275.5">Zn</text>
<text x="309.8" y="276.4">10-20</text>
<text x="344.9" y="276.1">NTS</text>
</g>
<g font-size="4">
<text x="286.4" y="92.9">41.96</text>
<text x="266" y="100.1">9</text>
<text x="314.7" y="99.8">9</text>
<text x="264.6" y="194">6.8</text>
<text x="80.7" y="202.2">60</text>
<text x="253.2" y="204.5">2.2 H12</text>
<text x="286.4" y="204.5">41.96</text>
<text x="368.8" y="246.8">09-Mar-2021</text>
<text x="223.8" y="255.7">Sprocket 30-10B3-2</text>
<text x="237.5" y="272.9">0.000 kg</text>
</g>
<g font-size="3.9">
<text x="313" y="153.2" transform="rotate(-90 313 153.2)">O 50</text>
<text x="259.4" y="160.3" transform="rotate(-90 259.4 160.3)">O 58 H13</text>
<text x="320.5" y="159.8" transform="rotate(-90 320.5 159.8)">O 55 H7</text>
</g>
<g font-size="3.6">
<text x="17.8" y="16.6">DO NOT SCALE</text>
<text x="46.3" y="16.4">IF IN DOUBT ASK</text>
<text x="78.1" y="16.5">ALL DIMESNIONS ARE IN mm</text>
<text x="367.7" y="189.9">GENERAL TOL.</text>
</g>
<g font-size="3.3">
<text x="361.6" y="174.8">SURFACE FINISH SYMBOLS</text>
<text x="237.3" y="281.3">This drawing is a business secret of Addverb Tech. Pvt. Ltd. and/or the company herein, and</text>
<text x="237.3" y="285.3">any act to copy, use or transfer this drawing without prior approval is illegal misconduct.</text>
</g>
<g font-size="3">
<text x="259.9" y="121" transform="rotate(8 259.9 121)">R 1 TYP</text>
<text x="290.7" y="143.3" transform="rotate(-41 290.7 143.3)">R 1 TYP</text>
</g>
<g font-size="2.9">
<text x="230.7" y="153.2" transform="rotate(-90 230.7 153.2)">O 151.9</text>
<text x="330.7" y="152.7" transform="rotate(-90 330.7 152.7)">O 100</text>
<text x="375.7" y="177.6">UNMACHINED</text>
<text x="267.5" y="234">DRAWN BY</text>
<text x="202.5" y="234.2">DWG NO.</text>
<text x="299.8" y="234">SIGN.</text>
<text x="332.6" y="234.4">STAMP (APP. AUTH.)</text>
<text x="368.9" y="234.5">DATE OF ISSUE</text>
<text x="202.4" y="242.4">REF. ASSLY.</text>
<text x="267.6" y="242.4">CHKD BY</text>
<text x="299.8" y="242.4">SIGN.</text>
<text x="368.9" y="242.4">DRAWN DATE</text>
<text x="202.5" y="250.9">PART NAME</text>
<text x="267.5" y="250.9">APPD BY</text>
<text x="299.8" y="250.9">SIGN.</text>
<text x="368.8" y="250.9">PROJECT CODE</text>
<text x="202.7" y="259.8">MATERIAL</text>
<text x="267.6" y="259.5">HEAT TREATMENT</text>
<text x="368.7" y="259.5">SHEET NO.</text>
<text x="202.7" y="268.2">QTY.</text>
<text x="235.1" y="268.2">WEIGHT</text>
<text x="267.7" y="268.1">COATING</text>
<text x="299.7" y="268.6">COATING THICKNESS</text>
<text x="332.5" y="268.6">SCALE</text>
<text x="369.2" y="268.2">SIZE</text>
<text x="388.2" y="268.2">REV.</text>
</g>
<g font-size="2.6">
<text x="362.2" y="195.6">ABOVE 10 - 100</text>
<text x="362.3" y="192.7">ABOVE 1 - 10</text>
<text x="387.1" y="192.7">±0.10</text>
<text x="387.7" y="195.6">±0.15</text>
<text x="362.2" y="201.4">ABOVE 500 -</text>
<text x="362.3" y="198.6">ABOVE 100 - 500</text>
<text x="387.5" y="201.4">±0.50</text>
<text x="388.8" y="198.6">±0.25</text>
<text x="362.2" y="222.5">ABOVE 1 - 100</text>
<text x="362.3" y="225.6">ABOVE 150</text>
<text x="386.6" y="225.6">±2.5</text>
<text x="387.9" y="222.5">±2.5</text>
</g>
<g font-size="2.5">
<text x="374.5" y="180.5">12.5μm-25μm (Ra)</text>
<text x="374.6" y="183.6">1.6μm-6.3μm (Ra)</text>
<text x="374.9" y="186.5">0.2μm-0.8μm (Ra)</text>
<text x="362.3" y="204.4">ANGLE</text>
<text x="383.5" y="207.4">HOLE</text>
<text x="384.5" y="204.4">±1</text>
<text x="390.8" y="207.4">SHAFT</text>
<text x="393.6" y="204.4">°30'</text>
<text x="362.3" y="210.6">ABOVE 1 - 10</text>
<text x="362.3" y="213.5">ABOVE 10 - 100</text>
<text x="362.2" y="216.5">ABOVE 100 - 500</text>
<text x="362.2" y="219.6">ABOVE 500 -</text>
</g>
<g font-size="2">
<text x="257.5" y="143.7" transform="rotate(-90 257.5 143.7)">+0.46</text>
<text x="259.4" y="143" transform="rotate(-90 259.4 143)">0</text>
<text x="320.5" y="143.4" transform="rotate(-90 320.5 143.4)">0</text>
<text x="318.4" y="144.1" transform="rotate(-90 318.4 144.1)">+0.03</text>
<text x="266" y="202.5">+0.10</text>
<text x="266.7" y="204.5">0</text>
<text x="230.5" y="276.6">Nos</text>
<text x="263.6" y="276.4">Kg</text>
<text x="328.2" y="276.1">μm</text>
</g>
<g font-size="1.8">
<text x="385.5" y="168.2">BUFF</text>
<text x="358.9" y="201.5" transform="rotate(-90 358.9 201.5)">MACHINING SIZE</text>
<text x="360.4" y="204.8" transform="rotate(-90 360.4 204.8)">SIZE OF HOLE POS.</text>
<text x="384" y="209.4">+0.2</text>
<text x="392.6" y="209.4">0.0</text>
<text x="384.1" y="215.5">+0.5</text>
<text x="384.1" y="212.5">+0.3</text>
<text x="384.7" y="211.1">0.0</text>
<text x="384.7" y="214.1">0.0</text>
<text x="391.9" y="214.1">-0.3</text>
<text x="392" y="211">-0.2</text>
<text x="392.5" y="212.5">0.0</text>
<text x="392.6" y="215.4">0.0</text>
<text x="359" y="216.5" transform="rotate(-90 359 216.5)">MACHINING SIZE</text>
<text x="360.3" y="216.6" transform="rotate(-90 360.3 216.6)">SHAFT HOLE POS.</text>
<text x="384" y="218.4">+1.0</text>
<text x="384.7" y="217">0.0</text>
<text x="384.8" y="219.9">0.0</text>
<text x="391.9" y="219.9">-1.0</text>
<text x="391.9" y="217">-0.5</text>
<text x="392.5" y="218.4">0.0</text>
<text x="359" y="226" transform="rotate(-90 359 226)">WELD-</text>
<text x="360.3" y="225.6" transform="rotate(-90 360.3 225.6)">ING</text>
</g>
</svg>
